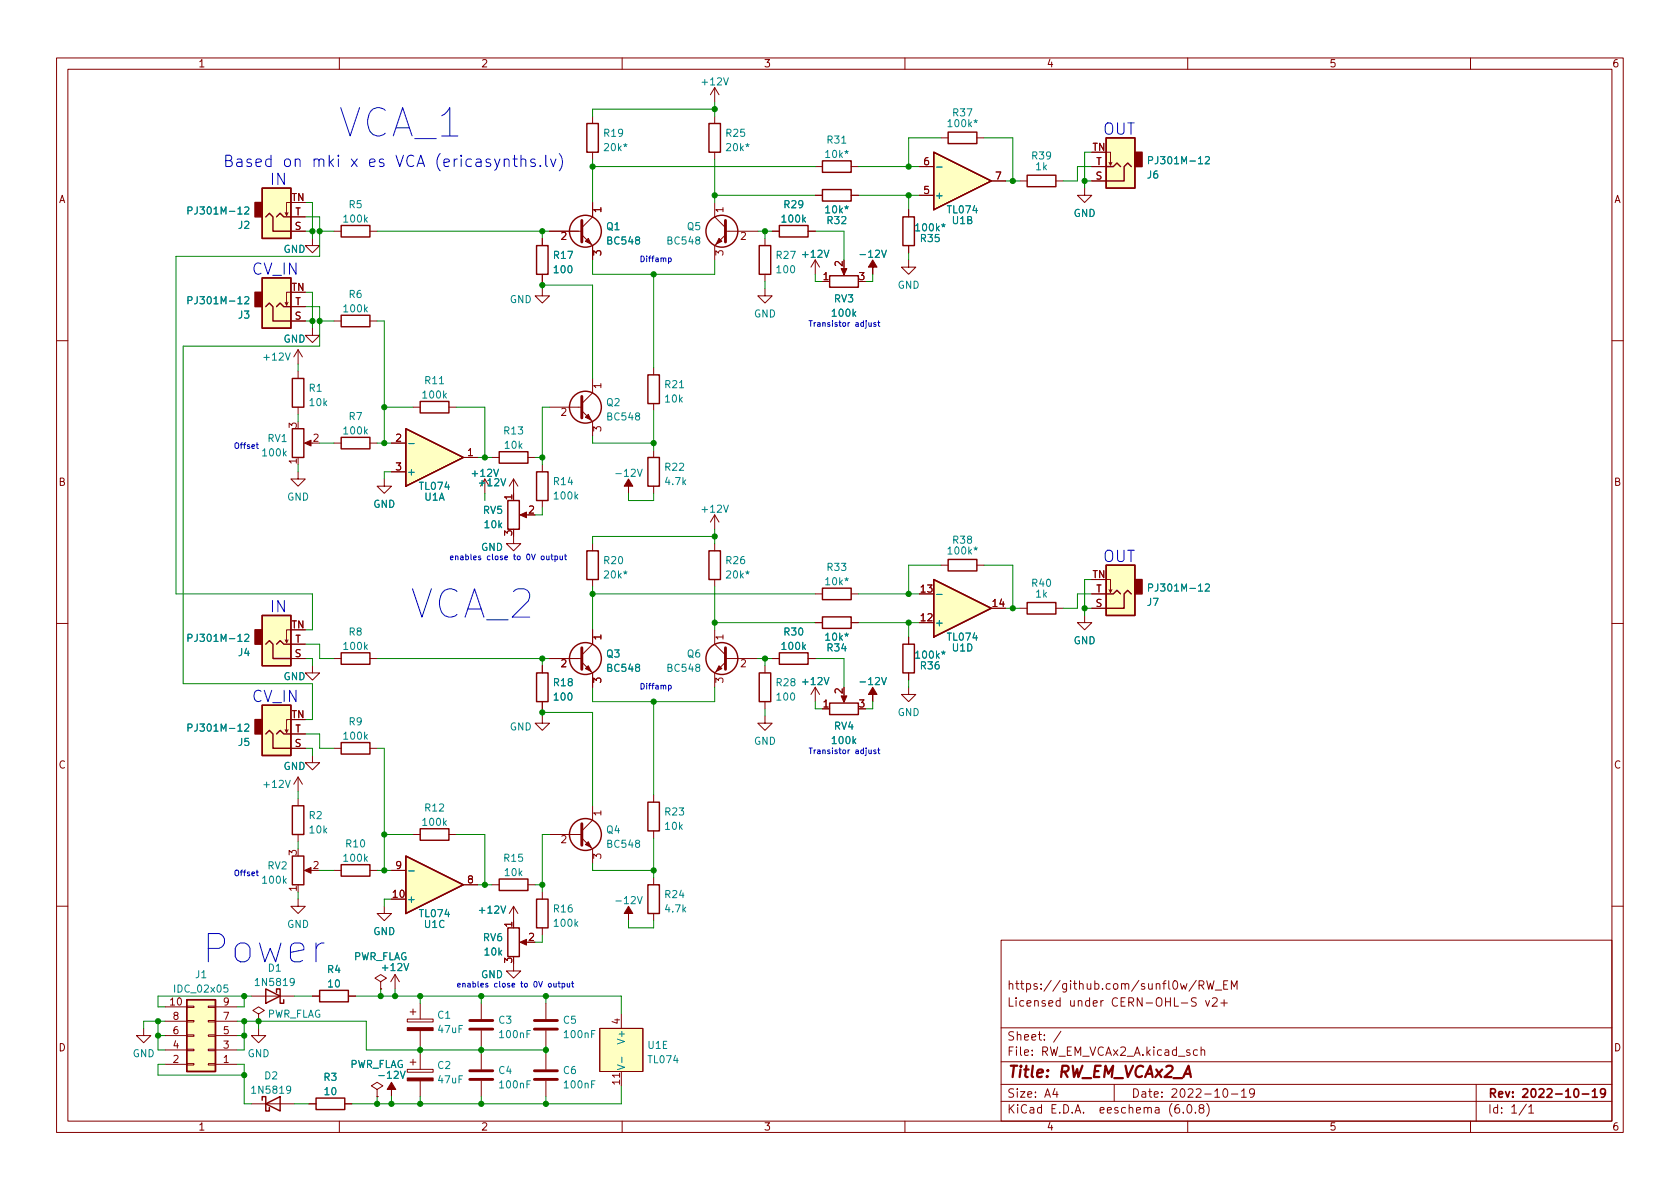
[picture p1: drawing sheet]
<svg xmlns="http://www.w3.org/2000/svg" width="297mm" height="210mm" viewBox="0 0 297 210" stroke-linecap="round" stroke-linejoin="round" font-family="sans-serif">
<g fill="none" stroke="#840000" stroke-width=".18">
<path d="M10 10.2h277v190.1h-277zM12 12.2h273v186.1h-273zM60 10.2v2M110 10.2v2M126.4 15.5v2.5M126.4 15.5l-.8 1.3M126.4 15.5l.7 1.3M160 10.2v2M210 10.2v2M260 10.2v2M50.9 37.6l-.2 .5M51.4 35.8h-.7v2.3l-.3-.5"/>
<path d="M51.4 38.3h2.6M104.8 20.6v1.2M104.8 26.9v1.3M104.8 35.8v2.5l-1.9 2M126.4 35.8v2.5l1.9 2M126.4 20.6v1.2M126.4 26.9v1.3M144.1 29.5h1.3M144.1 34.5h1.3M150.5 29.5h1.3M150.5 34.5h1.3M160.7 37.1v1.2"/>
<path d="M162.6 29.5h2.5M162.6 34.5h2.5M166.4 24.4h1.2M172.7 24.4h1.3M175.3 32h2.5M180.3 32h1.3M186.7 32h1.3M191.8 33.3v1.2h-1.3l1.3 1.3 1.2-1.3h-1.2M193 29.5h2.6M193 32h2.6M195.6 26.9h.7v2.3l.3-.5M196.1 28.7l.2 .5"/>
<path d="M50.9 53.5l-.2 .5M51.4 51.7h-.7v2.3l-.3-.5M51.4 40.9h2.6M51.4 56.8h2.6M51.4 54.2h2.6M55.2 42.2v1.2h1.3l-1.3 1.3-1.2-1.3h1.2M55.2 58v1.3h1.3l-1.3 1.3-1.2-1.3h1.2M59.1 40.9h1.2M59.1 56.8h1.2M65.4 40.9h1.3M65.4 56.8h1.3M95.9 51v1.3h1.3l-1.3 1.3-1.3-1.3h1.3"/>
<path d="M95.9 42.2v1.2M95.9 48.5v1.3M97.2 40.9h5.7M102.9 41.5l1.9 1.9v2.6M128.3 41.5l-1.9 1.9v2.6M128.3 40.9h5.7M135.3 51v1.3h1.2l-1.2 1.3-1.3-1.3h1.3M135.3 42.2v1.2M135.3 48.5v1.3M136.5 40.9h1.3M142.9 40.9h1.2M144.1 46v2.5"/>
<path d="M144.1 46l-.7 1.2M144.1 46l.8 1.2M149.2 47.2v1.1M160.7 46v1.2h1.2l-1.2 1.3-1.3-1.3h1.3M160.7 43.4v1.3M10 60.2h2M52.7 61.8v2.6M52.7 65.7v1.2M52.7 72v1.3M52.7 61.8l-.8 1.3M52.7 61.8l.8 1.3M54.2 78.4h1"/>
<path d="M59.1 78.4h1.2M65.4 78.4h1.3M69.2 78.4h2.6M73 72h1.3M79.4 72h1.2M97.2 72h5.7M102.9 72.6l1.9 1.9v2.6M104.8 66.9v2.6l-1.9 1.9M115.6 65v1.3M115.6 71.4v1.2M115.6 79.6v1.3M285 60.2h2"/>
<path d="M52.7 83.4v1.3h1.3l-1.3 1.3-1.3-1.3h1.3M67.9 84.7v1.3h1.3l-1.3 1.2-1.2-1.2h1.2M69.2 83.4h2.6M81.9 80.9h2.6M85.7 84.7v2.5M87 80.9h1.3M90.8 94.9v1.2h1.3l-1.3 1.3-1.3-1.3h1.3M90.8 84.7l-.8 1.3M90.8 84.7v2.5M90.8 84.7l.8 1.3M92.3 91.1h1M93.3 80.9h1.3"/>
<path d="M95.9 82.2v1.2M95.9 88.5v1.3M104.8 96.1v1.3M115.6 86v1.2M126.4 91.1v2.5M126.4 96.1v1.3M126.4 91.1l-.8 1.2M126.4 91.1l.7 1.2M166.4 99.9h1.2M172.7 99.9h1.3M10 110.2h2M50.9 113.2l-.2 .5"/>
<path d="M51.4 111.4h-.7v2.3l-.3-.5M51.4 116.5h2.6M51.4 113.9h2.6M55.2 117.7v1.3h1.3l-1.3 1.3-1.2-1.3h1.2M59.1 116.5h1.2M65.4 116.5h1.3M95.9 117.7v1.3M97.2 116.5h5.7M102.9 117.1l1.9 1.9v2.5M104.8 111.4v2.5l-1.9 1.9M104.8 102.5v1.3M126.4 102.5v1.3"/>
<path d="M126.4 111.4v2.5l1.9 1.9M128.3 117.1l-1.9 1.9v2.5M128.3 116.5h5.7M135.3 117.7v1.3M136.5 116.5h1.3M142.9 116.5h1.2M144.1 110.1h1.3M144.1 105h1.3M150.5 110.1h1.3M150.5 105h1.3M160.7 112.6v1.3M160.7 119v1.3"/>
<path d="M180.3 107.6h1.3M186.7 107.6h1.3M191.8 108.8v1.3h-1.3l1.3 1.3 1.2-1.3h-1.2M193 107.6h2.6M193 105h2.6M195.6 102.5h.7v2.3l.3-.5M196.1 104.3l.2 .5M285 110.2h2M50.9 129l-.2 .5M51.4 127.2h-.7v2.3l-.3-.5M51.4 132.3h2.6M51.4 129.8h2.6"/>
<path d="M52.7 137.4l-.8 1.3M52.7 137.4v2.5M52.7 137.4l.8 1.3M55.2 133.6v1.3h1.3l-1.3 1.2-1.2-1.2h1.2M59.1 132.3h1.2M65.4 132.3h1.3M95.9 126.6v1.3h1.3l-1.3 1.3-1.3-1.3h1.3M95.9 124.1v1.2M135.3 126.6v1.3h1.2l-1.2 1.3-1.3-1.3h1.3M135.3 124.1v1.2M144.1 121.5l-.7 1.3M144.1 121.5v2.6"/>
<path d="M144.1 121.5l.8 1.3M149.2 122.8v1M160.7 121.5v1.3h1.2l-1.2 1.3-1.3-1.3h1.3M52.7 159v1.3h1.3l-1.3 1.2-1.3-1.2h1.3M52.7 141.2v1.3M52.7 147.6v1.2M54.2 153.9h1M59.1 153.9h1.2M65.4 153.9h1.3M69.2 153.9h2.6M73 147.6h1.3M79.4 147.6h1.2"/>
<path d="M81.9 156.5h2.6M87 156.5h1.3M93.3 156.5h1.3M95.9 157.7v1.3M97.2 147.6h5.7M102.9 148.2l1.9 1.9v2.5M104.8 142.5v2.5l-1.9 1.9M115.6 140.6v1.3M115.6 146.9v1.3M115.6 155.2v1.3M10 160.2h2M29.2 178h3.8"/>
<path d="M33 177.9h1.3v.3h-1.3zM36.8 177.9h1.3v.3h-1.3zM38.1 178h3.8M44.4 176.1h7.7M45.7 179.3l1-.6-1-.7-1 .7 1 .6v1.3M55.2 176.1h1.3M61.6 176.1h1.3M67.3 173.6l1-.6-1-.7-1 .7 1 .6v1.3M67.3 174.9h.1M67.9 160.3v1.2h1.3l-1.3 1.3-1.2-1.3h1.2M69.8 172.3l-.7 1.3M69.8 172.3v2.6"/>
<path d="M69.8 172.3l.8 1.3M72.5 178.9h1M73 178.4v1M74.3 177.4v2.8M85.1 177.4v2.8M90.8 170.4v1.3h1.3l-1.3 1.3-1.3-1.3h1.3M90.8 160.3v2.5M90.8 160.3l-.8 1.2M90.8 160.3l.8 1.2M92.3 166.6h1M95.9 164.1v1.2M96.5 177.4v2.8"/>
<path d="M109.9 179.3v2.6M115.6 161.5v1.3M177 166.3h108v32h-108zM211.5 176.5l-.6-.1-.3 .3 .2 .4 .6 .3v.4l-.2 .1h-.6M211.5 173.4l-1.3 1.9M212 174.2l.7-.1 .2-.2-.1-.3-.2-.2h-.6v1.5M212.4 174.2l.5 .7M213.1 176.9l.4 1 .4-1M213.4 173.4l.3 1.5 .3-1 .3 1 .3-1.5M214.4 176.6l.5-.2 .2 .2 .1 .3-.9 1h.9M214.9 175.1h1.1M215.9 177.4h1.1"/>
<path d="M216.4 174.1h.5M216.4 176.8v1.1M217.1 173.4h-.7v1.5h.7M217.7 174.9v-1.5l.5 1.1 .5-1.1v1.5M285 160.2h2M25.4 181.9v1.2h1.3l-1.3 1.3-1.3-1.3h1.3M29.2 188.2h3.8M29.2 185.7h3.8M29.2 183.1h3.8M29.2 180.6h3.8M33 180.5h1.3v.2h-1.3zM33 183h1.3v.3h-1.3z"/>
<path d="M33 185.5h1.3v.3h-1.3zM33 188.1h1.3v.2h-1.3zM36.8 180.5h1.3v.2h-1.3zM36.8 183h1.3v.3h-1.3zM36.8 185.5h1.3v.3h-1.3zM36.8 188.1h1.3v.2h-1.3zM38.1 188.2h3.8M38.1 185.7h3.8M38.1 183.1h3.8M38.1 180.6h3.8M44.4 195.2h7.7M45.7 180.6h.1"/>
<path d="M45.7 181.9v1.2h1.3l-1.3 1.3-1.3-1.3h1.3M54.6 195.2h1.3M60 198.3v2M61 195.2h1.2M66.7 192.7l1-.7-1-.6-1 .6 1 .7v1.2M66.7 193.9h.1M72 180.2h4.6v.5h-4.6zM72 189.1h4.6v.5h-4.6zM72.5 187.8h1M73 187.3v1M74.3 182.2v2.8M74.3 186.3v2.8"/>
<path d="M74.3 191.1v2.8M85.1 182.2v2.8M85.1 186.3v2.8M85.1 191.1v2.8M96.5 182.2v2.8M96.5 186.3v2.8M96.5 191.1v2.8M106 181.9h7.7v7.6h-7.7zM109.9 189.5v2.5M110 198.3v2M160 198.3v2M177 194.8h108"/>
<path d="M177 191.8h108M177 187.8h108M177 181.8h108M186.5 192.5l-.4 1h1M186.9 193v1M187.6 182.4l-1.3 1.9M197 191.8v3M208.4 195.3a.59 .59 0 0 0-.7 .7v.5l.2 .3h.4l.2-.1 .1-.5-.2-.2-.4-.1-.3 .3M209.2 196.7v.1M210 198.3v2M210.1 195.4l.1-.1a.81 .81 0 0 1 .6 .7 .81 .81 0 0 1-.3 .8h-.1a.81 .81 0 0 1-.6-.6 .81 .81 0 0 1 .3-.8zM211.4 196.7v.1"/>
<path d="M211.7 185.7l-.4-.1-.3 .3v.4l.1 .3h.6M212.3 196l-.3-.3 .1-.2 .2-.2 .4 .1 .2 .2-.1 .2-.7 .2-.1 .3 .1 .4 .2 .1h.3l.3-.3v-.2l-.3-.3M212.4 185.8l.2-.2 .3 .1 .1 .9M212.4 185.1v1.5M213.4 195.1a1.72 1.72 0 0 1 0 2.3M216.4 192.6l.2-.1a.81 .81 0 0 1 .6 .7 .81 .81 0 0 1-.3 .8h-.2a.81 .81 0 0 1-.6-.6 .81 .81 0 0 1 .3-.8zM217.7 193.5h1.2M219.5 193l.4-.5v1.5M219.5 194h.9M221.8 193.2l-.3 .3-.4-.1-.2-.2 .2-.6 .4-.1 .2 .2a.99 .99 0 0 1-.3 1.3h-.3M260 198.3v2M261 191.8v6.5"/>
<path d="M269.9 195.3l-1.3 1.9M270.3 195.8l.4-.5v1.5M270.3 196.8h.9"/>
</g>
<path d="M279.8 193.5h1.1M281.6 193l.4-.5v1.5M281.6 194h.8M283.8 193.2l-.2 .3h-.3l-.3-.3 .1-.6 .5-.1 .2 .2a.99 .99 0 0 1-.4 1.3h-.3" fill="none" stroke="#840000" stroke-width=".3"/>
<g fill="none" stroke="#840000" stroke-width=".25">
<path d="M46.4 33.3h5v8.9h-5zM47 38.3l.6-.6 .7 .6v2.6h3.1M48.9 38.3l.6-.6 .7 .6h1.2M60.3 39.9h5.1v2h-5.1zM103.8 21.8h2v5.1h-2zM125.3 21.8h2.1v5.1h-2.1zM137.8 39.9h5.1v2h-5.1zM145.4 28.4h5.1v2.1h-5.1zM145.4 33.5h5.1v2.1h-5.1zM159.6 38.3h2.1v5.1h-2.1zM165.1 26.9l10.2 5.1-10.2 5.1zM167.6 23.4h5.1v2h-5.1z"/>
<path d="M181.6 31h5.1v2h-5.1zM195.6 24.4h5.1v8.9h-5.1zM195.6 29.5h1.2l.7-.7 .6 .7M200 29.5l-.6-.7-.6 .7v2.5h-3.2M46.4 49.1h5v8.9h-5zM47 54.2l.6-.6 .7 .6v2.6h3.1M48.9 54.2l.6-.6 .7 .6h1.2M60.3 55.7h5.1v2.1h-5.1zM94.9 43.4h2v5.1h-2zM134.2 43.4h2.1v5.1h-2.1zM146.7 48.8h5.1v2h-5.1zM51.7 75.8h2v5.1h-2z"/>
<path d="M51.7 66.9h2v5.1h-2zM60.3 77.3h5.1v2.1h-5.1zM71.8 75.8l10.1 5.1-10.1 5.1zM74.3 71h5.1v2h-5.1zM88.3 79.9h5v2h-5zM114.6 66.3h2v5.1h-2zM89.8 88.5h2v5.1h-2zM94.9 83.4h2v5.1h-2zM103.8 97.4h2v5.1h-2zM114.6 80.9h2v5.1h-2zM125.3 97.4h2.1v5.1h-2.1zM167.6 98.9h5.1v2.1h-5.1z"/>
<path d="M195.6 99.9h5.1v8.9h-5.1zM46.4 108.8h5v8.9h-5zM47 113.9l.6-.6 .7 .6v2.6h3.1M48.9 113.9l.6-.6 .7 .6h1.2M60.3 115.4h5.1v2.1h-5.1zM94.9 119h2v5.1h-2zM134.2 119h2.1v5.1h-2.1zM137.8 115.4h5.1v2.1h-5.1zM145.4 109.1h5.1v2h-5.1zM145.4 104h5.1v2h-5.1zM159.6 113.9h2.1v5.1h-2.1zM165.1 102.5l10.2 5.1-10.2 5z"/>
<path d="M181.6 106.5h5.1v2.1h-5.1zM195.6 105h1.2l.7-.6 .6 .6M200 105l-.6-.6-.6 .6v2.6h-3.2M46.4 124.7h5v8.9h-5zM47 129.8l.6-.6 .7 .6v2.5h3.1M48.9 129.8l.6-.6 .7 .6h1.2M60.3 131.3h5.1v2h-5.1zM146.7 124.3h5.1v2.1h-5.1zM51.7 151.4h2v5.1h-2zM51.7 142.5h2v5.1h-2zM60.3 152.9h5.1v2h-5.1zM71.8 151.4l10.1 5.1-10.1 5z"/>
<path d="M74.3 146.6h5.1v2h-5.1zM88.3 155.4h5v2.1h-5zM94.9 159h2v5.1h-2zM114.6 156.5h2v5h-2zM114.6 141.9h2v5h-2zM33 176.8h5.1v12.7h-5.1zM47 174.9l2.5 1.2-2.5 1.3zM48.9 175.5v-.6h.6v2.5h.7v-.6M56.5 175.1h5.1v2.1h-5.1zM89.8 164.1h2v5.1h-2zM46.4 194.6v-.7h.6v2.6h.6v-.7M47 195.2l2.5-1.3v2.6z"/>
<path d="M55.9 194.2h5.1v2h-5.1z"/>
<circle cx="103.5" cy="40.9" r="2.82"/>
<circle cx="127.6" cy="40.9" r="2.82"/>
<circle cx="103.5" cy="72" r="2.82"/>
<circle cx="103.5" cy="116.5" r="2.82"/>
<circle cx="127.6" cy="116.5" r="2.82"/>
<circle cx="103.5" cy="147.6" r="2.82"/>
</g>
<g fill="none" stroke="#840000" stroke-width=".51">
<path d="M102.9 39v3.8M128.3 39v3.8M102.9 70.1v3.8M102.9 114.5v3.9M128.3 114.5v3.9M102.9 145.7v3.8M83.1 182h4M83.1 180.5h4M83.1 190.9h4M83.1 189.4h4M94.5 182h4.1M94.5 180.5h4.1"/>
<path d="M94.5 190.9h4.1M94.5 189.4h4.1"/>
</g>
<g fill="#840000" stroke="#840000" stroke-width=".18">
<path d="M103.5 118.2l.5-.5 .5 1z"/>
<path d="M91.9 91.1l1.2-.6v1.1z"/>
<path d="M127.1 42.2l.5 .5-1 .5z"/>
<path d="M111.1 84.7l.8 1.3h-.8v1.2v-1.2h-.7z"/>
<path d="M53.8 78.4l1.2-.6v1.1z"/>
<path d="M72 181.7h4.6v.5h-4.6z"/>
<path d="M103.5 42.7l.5-.5 .5 1z"/>
<path d="M53.8 153.9l1.2-.5v1z"/>
<path d="M148.7 123.1h1l-.5 1.1z"/>
<path d="M154.3 121.5l.8 1.3h-.8v1.3v-1.3h-.8z"/>
<path d="M127.1 117.7l.5 .5-1 .5z"/>
<path d="M148.7 47.5h1l-.5 1.1z"/>
<path d="M154.3 46l.8 1.2h-.8v1.3v-1.3h-.8z"/>
<path d="M103.5 73.8l.5-.5 .5 1z"/>
<path d="M103.5 149.3l.5-.5 .5 1.1z"/>
<path d="M111.1 160.3l.8 1.2h-.8v1.3v-1.3h-.7z"/>
<path d="M91.9 166.6l1.2-.5v1z"/>
<path d="M72 190.6h4.6v.5h-4.6z"/>
<path d="M69.2 191.4l.8 1.3h-.8v1.2v-1.2h-.7z"/>
</g>
<g fill="#ffffc2" stroke="#ffffc2" stroke-width=".18">
<path d="M106 181.9h7.7v7.6h-7.7z"/>
<path d="M165.1 102.5l10.2 5.1-10.2 5z"/>
<path d="M71.8 75.8l10.1 5.1-10.1 5.1z"/>
<path d="M46.4 33.3h5v8.9h-5z"/>
<path d="M33 176.8h5.1v12.7h-5.1z"/>
<path d="M46.4 124.7h5v8.9h-5z"/>
<path d="M46.4 108.8h5v8.9h-5z"/>
<path d="M165.1 26.9l10.2 5.1-10.2 5.1z"/>
<path d="M46.4 49.1h5v8.9h-5z"/>
<path d="M195.6 24.4h5.1v8.9h-5.1z"/>
<path d="M195.6 99.9h5.1v8.9h-5.1z"/>
<path d="M71.8 151.4l10.1 5.1-10.1 5z"/>
</g>
<g fill="none" stroke="#008484" stroke-width=".18">
<path d="M33.2 37.3l.6-.1 .2-.2-.1-.3-.7-.1v1.3M43.3 36.7l.5-.1 .2 .3-.8 1h.8M165.6 29.5h1M203.1 28.4l.6-.1 .1-.2-.1-.3-.6-.1v1.3M213.1 27.8l.5-.1 .2 .4-.7 .9h.7M33.2 53.1h.6l.2-.2-.1-.3-.7-.1v1.2M43.3 52.6l.5-.1 .2 .3-.8 .9h.8M72.3 78.4h.9M33.2 112.8h.6l.2-.2-.1-.3-.7-.1v1.2M43.3 112.3l.5-.1 .2 .3-.8 .9h.8M165.6 105.1h1M203.1 103.9h.6l.1-.2-.1-.3-.6-.1v1.2"/>
<path d="M213.1 103.4l.5-.1 .2 .3-.7 .9h.7M33.2 128.7l.6-.1 .2-.2-.1-.3-.7-.1v1.3M43.3 128.1l.5-.1 .2 .4-.8 .9h.8M72.3 154h.9M109.2 188.3l1.2 .4-1.2 .5M109.9 186.9v1"/>
</g>
<g fill="#840000" stroke="#840000" stroke-width=".25">
<path d="M45.1 35.8h1.3v2.5h-1.3z"/>
<path d="M45.1 127.2h1.3v2.6h-1.3z"/>
<path d="M45.1 111.4h1.3v2.5h-1.3z"/>
<path d="M45.1 51.7h1.3v2.5h-1.3z"/>
<path d="M200.7 26.9h1.2v2.6h-1.2z"/>
<path d="M200.7 102.5h1.2v2.5h-1.2z"/>
</g>
<g fill="none" stroke="#0000c2" stroke-width=".18">
<path d="M89.2 28.3a.5 .5 0 0 1 .8 .1v1M89.2 28.1v1.3M90.7 28.1h.7M91 27.4v1.8l.1 .2h.3M92.1 28.3a.5 .5 0 0 1 .9 .1v1M92.1 27.4v2M94.6 28.2l-.5-.1-.3 .3 .1 .3 .7 .2 .1 .2-.1 .3h-.2h-.6M95.5 29.3l.1 .1h-.1h-.1l.1-.1v.1M96.5 27.4v1.8l.3 .2M97.4 28.1l.4 1.3 .5-1.3M98.9 27.2a2.29 2.29 0 0 1 0 3M118.2 45.7l.3-.1 .2 .2-.1 .4h-.4"/>
<path d="M153.6 57l.1 .7 .3-.1M154 57v.7M154.9 57.1l-.3-.1-.1 .2v.1l.4 .1v.3h-.4M155.2 57h.4M155.3 56.7v.9l.3 .1M45.3 78.6h.4M45.4 78.3v.9l.3 .1M96.6 98.3l.1 .6h.4M97.1 98.3v.7M97.4 98.3h.4M97.5 98v.8l.3 .2M98.1 98.4l.3-.1 .2 .2-.1 .4h-.4"/>
<path d="M98.1 98.3v1M99 98.3l.1 .6h.4M99.5 98.3v.7M99.8 98.3h.4M99.9 98v.8l.3 .2M118.2 121.2h.3l.2 .2-.1 .4h-.4M153.6 132.6l.1 .6h.3M154 132.6v.7M154.9 132.7l-.3-.1-.1 .2v.1l.4 .1v.2h-.4M155.2 132.6h.4M155.3 132.3v.8l.3 .2M45.3 154.2h.4"/>
<path d="M45.4 153.9v.8l.3 .2M97.9 173.9l.1 .6h.3M98.3 173.9v.7M98.7 173.9h.4M98.8 173.6v.8l.3 .2M99.4 173.9h.3l.2 .2-.1 .4h-.4M99.4 173.9v1M100.3 173.9v.6h.4M100.7 173.9v.7M101.1 173.9h.3M101.2 173.6v.8l.2 .2"/>
</g>
<g fill="none" stroke="#008400" stroke-width=".18">
<path d="M126.4 19.3h-21.6v1.3M126.4 18v2.6M54 38.3h2.5v7h-25.4v59.7h24.1v6.4h-1.2M54 35.8h1.2v6.4M104.8 28.2v7.6M104.8 29.5h39.3M126.4 28.2v7.6M126.4 34.5h17.7M151.8 29.5h10.8M151.8 34.5h10.8M160.7 34.5v2.6M166.4 24.4h-5.7v5.1"/>
<path d="M174 24.4h5.1v7.6M177.8 32h2.5M191.8 32h1.2M193 26.9h-1.2v6.4M193 29.5h-2.5v2.5h-2.5M54 56.8h1.2M54 54.2h2.5v7h-24.1v59.7h22.8v6.3h-1.2M54 40.9h1.2M54 51.7h1.2v6.3M56.5 56.8h2.6M56.5 40.9h2.6M66.7 56.8h1.2v21.6"/>
<path d="M66.7 40.9h30.5M95.9 50.4h8.9v16.5M95.9 40.9v1.3M95.9 49.8v1.2M104.8 46v2.5h21.6v-2.5M115.6 48.5v16.5M134 40.9h2.5M135.3 40.9v1.3M135.3 49.8v1.2M144.1 40.9h5.1v5.1M144.1 48.5v1.3h1.3M154.3 48.5v1.3h-1.3"/>
<path d="M160.7 44.7v1.3M52.7 64.4v1.3M52.7 73.3v1.2M56.5 78.4h2.6M66.7 78.4h2.5M67.9 72h5.1M80.6 72h5.1v8.9M97.2 72h-1.3v10.2M104.8 77.1v1.3h10.8M115.6 72.6v7M52.7 82.2v1.2M69.2 83.4h-1.3v1.3"/>
<path d="M84.5 80.9h2.5M85.7 87.2v1.3M94.6 80.9h1.3M95.9 89.8v1.3h-1.3M111.1 87.2v1.3h4.5v-1.3M126.4 94.9h-21.6v1.2M126.4 93.6v2.5M166.4 99.9h-5.7v5.1M174 99.9h5.1v7.7M54 113.9h2.5v2.6h2.6M54 116.5h1.2v1.2M66.7 116.5h30.5"/>
<path d="M95.9 116.5v1.2M104.8 103.8v7.6M104.8 105h39.3M126.4 103.8v7.6M126.4 110.1h17.7M134 116.5h2.5M135.3 116.5v1.2M144.1 116.5h5.1v5M151.8 105h10.8M151.8 110.1h10.8M160.7 110.1v2.5M177.8 107.6h2.5"/>
<path d="M191.8 107.6h1.2M193 102.5h-1.2v6.3M193 105h-2.5v2.6h-2.5M52.7 139.9v1.3M54 129.8h2.5v2.5h2.6M54 132.3h1.2v1.3M66.7 132.3h1.2v21.6M95.9 126h8.9v16.5M95.9 125.3v1.3M104.8 121.5v2.6h21.6v-2.6M115.6 124.1v16.5M135.3 125.3v1.3"/>
<path d="M144.1 124.1v1.2h1.3M154.3 124.1v1.2h-1.3M160.7 120.3v1.2M52.7 148.8v1.3M52.7 157.7v1.3M56.5 153.9h2.6M66.7 153.9h2.5M67.9 147.6h5.1M69.2 159h-1.3v1.3M80.6 147.6h5.1v8.9M84.5 156.5h2.5M94.6 156.5h1.3"/>
<path d="M97.2 147.6h-1.3v10.1M104.8 152.6v1.3h10.8M115.6 148.2v7M43.2 176.1v1.9h-1.3M44.4 176.1h-16.5v1.9h1.3M52.1 176.1h3.1M62.9 176.1h47v3.2M67.3 174.9v1.2M69.8 174.9v1.2M74.3 176.1v1.3M85.1 176.1v1.3M95.9 165.3v1.3h-1.3"/>
<path d="M96.5 176.1v1.3M111.1 162.8v1.3h4.5v-1.3M27.9 180.6v5.1h1.3M27.9 183.1h1.3M29.2 180.6h-3.8v1.3M29.2 188.2h-1.3v1.9h15.3M41.9 188.2h1.3v7h1.2M41.9 180.6h22.9v5.1h31.7M41.9 183.1h1.3M43.2 180.6v5.1h-1.3M45.7 180.6v1.3M52.1 195.2h2.5"/>
<path d="M66.7 193.9v1.3M69.2 193.9v1.3M74.3 185v1.3M74.3 193.9v1.3M85.1 185v1.3M85.1 193.9v1.3M96.5 185v1.3M96.5 193.9v1.3M109.9 192v3.2h-47.7"/>
</g>
<g fill="#008400" stroke="#008400" stroke-width=".18">
<circle cx="85.7" cy="156.5" r=".46"/>
<circle cx="96.5" cy="185.7" r=".46"/>
<circle cx="96.5" cy="176.1" r=".46"/>
<circle cx="115.6" cy="124.1" r=".46"/>
<circle cx="95.9" cy="156.5" r=".46"/>
<circle cx="115.6" cy="153.9" r=".46"/>
<circle cx="69.8" cy="176.1" r=".46"/>
<circle cx="67.3" cy="176.1" r=".46"/>
<circle cx="66.7" cy="195.2" r=".46"/>
<circle cx="45.7" cy="180.6" r=".46"/>
<circle cx="74.3" cy="195.2" r=".46"/>
<circle cx="69.2" cy="195.2" r=".46"/>
<circle cx="85.1" cy="195.2" r=".46"/>
<circle cx="85.1" cy="185.7" r=".46"/>
<circle cx="96.5" cy="195.2" r=".46"/>
<circle cx="74.3" cy="185.7" r=".46"/>
<circle cx="74.3" cy="176.1" r=".46"/>
<circle cx="85.1" cy="176.1" r=".46"/>
<circle cx="95.9" cy="116.5" r=".46"/>
<circle cx="104.8" cy="105" r=".46"/>
<circle cx="67.9" cy="147.6" r=".46"/>
<circle cx="95.9" cy="126" r=".46"/>
<circle cx="95.9" cy="80.9" r=".46"/>
<circle cx="85.7" cy="80.9" r=".46"/>
<circle cx="67.9" cy="78.4" r=".46"/>
<circle cx="43.2" cy="190.1" r=".46"/>
<circle cx="27.9" cy="180.6" r=".46"/>
<circle cx="43.2" cy="180.6" r=".46"/>
<circle cx="43.2" cy="183.1" r=".46"/>
<circle cx="27.9" cy="183.1" r=".46"/>
<circle cx="43.2" cy="176.1" r=".46"/>
<circle cx="67.9" cy="153.9" r=".46"/>
<circle cx="126.4" cy="94.9" r=".46"/>
<circle cx="126.4" cy="110.1" r=".46"/>
<circle cx="160.7" cy="110.1" r=".46"/>
<circle cx="135.3" cy="116.5" r=".46"/>
<circle cx="56.5" cy="40.9" r=".46"/>
<circle cx="55.2" cy="40.9" r=".46"/>
<circle cx="115.6" cy="78.4" r=".46"/>
<circle cx="115.6" cy="48.5" r=".46"/>
<circle cx="160.7" cy="34.5" r=".46"/>
<circle cx="135.3" cy="40.9" r=".46"/>
<circle cx="126.4" cy="34.5" r=".46"/>
<circle cx="95.9" cy="50.4" r=".46"/>
<circle cx="104.8" cy="29.5" r=".46"/>
<circle cx="95.9" cy="40.9" r=".46"/>
<circle cx="126.4" cy="19.3" r=".46"/>
<circle cx="191.8" cy="107.6" r=".46"/>
<circle cx="160.7" cy="105" r=".46"/>
<circle cx="179.1" cy="107.6" r=".46"/>
<circle cx="179.1" cy="32" r=".46"/>
<circle cx="160.7" cy="29.5" r=".46"/>
<circle cx="191.8" cy="32" r=".46"/>
<circle cx="55.2" cy="56.8" r=".46"/>
<circle cx="56.5" cy="56.8" r=".46"/>
<circle cx="67.9" cy="72" r=".46"/>
</g>
<g font-size="7" fill="#0000c2">
<text x="59.7" y="24.3">VCA_1</text>
<text x="72.4" y="109.4">VCA_2</text>
<text x="35.6" y="170.3">Power</text>
</g>
<g font-size="2.8" fill="#0000c2">
<text x="194.9" y="23.8">OUT</text>
<text x="39.4" y="29.5">Based on mki x es VCA (ericasynths.lv)</text>
<text x="47.6" y="32.7">IN</text>
<text x="44.4" y="48.6">CV_IN</text>
<text x="194.9" y="99.4">OUT</text>
<text x="47.6" y="108.3">IN</text>
<text x="44.4" y="124.2">CV_IN</text>
</g>
<text font-size="2.8" fill="#840000" x="178" y="190.6">Title: RW_EM_VCAx2_A</text>
<g font-size="2.1" fill="#840000">
<text x="178" y="178">Licensed under CERN-OHL-S v2+</text>
<text x="178" y="175">https://github.com/sunfl0w/RW_EM</text>
<text x="178" y="184">Sheet: /</text>
<text x="178" y="186.7">File: RW_EM_VCAx2_A.kicad_sch</text>
<text x="178" y="196.9">KiCad E.D.A. eeschema (6.0.8)</text>
<text x="178" y="194.1">Size: A4</text>
<text x="200" y="194.1">Date: 2022-10-19</text>
<text x="263" y="194.1">Rev: 2022-10-19</text>
<text x="263" y="196.9">Id: 1/1</text>
</g>
<g font-size="1.8" fill="#840000">
<text x="35" y="11.9">1</text>
<text x="85" y="11.9">2</text>
<text x="135" y="11.9">3</text>
<text x="185" y="11.9">4</text>
<text x="235" y="11.9">5</text>
<text x="285" y="11.9">6</text>
<text x="163.3" y="29.2">6</text>
<text x="193.1" y="26.7">TN</text>
<text x="193.8" y="29.2">T</text>
<text x="10.3" y="35.9">A</text>
<text x="51.5" y="35.6">TN</text>
<text x="163.3" y="34.3">5</text>
<text x="176" y="31.7">7</text>
<text x="193.7" y="31.7">S</text>
<text x="285.3" y="35.9">A</text>
<text x="52.1" y="40.6">S</text>
<text x="52.2" y="38.1">T</text>
<text x="106.3" y="37.6" transform="rotate(-90 106.3 37.6)">1</text>
<text x="127.9" y="37.6" transform="rotate(-90 127.9 37.6)">1</text>
<text x="99.2" y="42.4">2</text>
<text x="106.3" y="45.2" transform="rotate(-90 106.3 45.2)">3</text>
<text x="127.9" y="45.2" transform="rotate(-90 127.9 45.2)">3</text>
<text x="131" y="42.4">2</text>
<text x="149" y="47.1" transform="rotate(-90 149 47.1)">2</text>
<text x="51.5" y="51.4">TN</text>
<text x="52.2" y="54">T</text>
<text x="145.6" y="49.5">1</text>
<text x="151.9" y="49.5">3</text>
<text x="52.1" y="56.5">S</text>
<text x="106.3" y="68.7" transform="rotate(-90 106.3 68.7)">1</text>
<text x="52.5" y="75.7" transform="rotate(-90 52.5 75.7)">3</text>
<text x="99.2" y="73.5">2</text>
<text x="106.3" y="76.3" transform="rotate(-90 106.3 76.3)">3</text>
<text x="52.5" y="82" transform="rotate(-90 52.5 82)">1</text>
<text x="55.4" y="78.1">2</text>
<text x="70" y="78.1">2</text>
<text x="70" y="83.2">3</text>
<text x="82.7" y="80.6">1</text>
<text x="10.3" y="85.9">B</text>
<text x="90.6" y="88.4" transform="rotate(-90 90.6 88.4)">1</text>
<text x="285.3" y="85.9">B</text>
<text x="90.6" y="94.7" transform="rotate(-90 90.6 94.7)">3</text>
<text x="93.5" y="90.8">2</text>
<text x="162.8" y="104.8">13</text>
<text x="175.5" y="107.3">14</text>
<text x="193.1" y="102.2">TN</text>
<text x="193.7" y="107.3">S</text>
<text x="193.8" y="104.8">T</text>
<text x="51.5" y="111.1">TN</text>
<text x="52.2" y="113.7">T</text>
<text x="106.3" y="113.1" transform="rotate(-90 106.3 113.1)">1</text>
<text x="127.9" y="113.1" transform="rotate(-90 127.9 113.1)">1</text>
<text x="162.8" y="109.8">12</text>
<text x="52.1" y="116.2">S</text>
<text x="99.2" y="118">2</text>
<text x="131" y="118">2</text>
<text x="106.3" y="120.8" transform="rotate(-90 106.3 120.8)">3</text>
<text x="127.9" y="120.8" transform="rotate(-90 127.9 120.8)">3</text>
<text x="145.6" y="125.1">1</text>
<text x="149" y="122.7" transform="rotate(-90 149 122.7)">2</text>
<text x="151.9" y="125.1">3</text>
<text x="51.5" y="127">TN</text>
<text x="52.2" y="129.5">T</text>
<text x="10.3" y="135.9">C</text>
<text x="52.1" y="132.1">S</text>
<text x="285.3" y="135.9">C</text>
<text x="99.2" y="149.1">2</text>
<text x="106.3" y="144.3" transform="rotate(-90 106.3 144.3)">1</text>
<text x="52.5" y="151.2" transform="rotate(-90 52.5 151.2)">3</text>
<text x="55.4" y="153.7">2</text>
<text x="70" y="153.7">9</text>
<text x="106.3" y="151.9" transform="rotate(-90 106.3 151.9)">3</text>
<text x="52.5" y="157.6" transform="rotate(-90 52.5 157.6)">1</text>
<text x="69.5" y="158.7">10</text>
<text x="82.7" y="156.2">8</text>
<text x="90.6" y="163.9" transform="rotate(-90 90.6 163.9)">1</text>
<text x="93.5" y="166.4">2</text>
<text x="90.6" y="170.3" transform="rotate(-90 90.6 170.3)">3</text>
<text x="30.1" y="177.8">10</text>
<text x="39.5" y="177.8">9</text>
<text x="10.3" y="185.9">D</text>
<text x="30.6" y="185.4">4</text>
<text x="30.6" y="182.9">6</text>
<text x="30.6" y="180.3">8</text>
<text x="39.5" y="185.4">3</text>
<text x="39.5" y="182.9">5</text>
<text x="39.5" y="180.3">7</text>
<text x="109.6" y="181.1" transform="rotate(-90 109.6 181.1)">4</text>
<text x="285.3" y="185.9">D</text>
<text x="30.6" y="188">2</text>
<text x="39.5" y="188">1</text>
<text x="109.6" y="191.7" transform="rotate(-90 109.6 191.7)">11</text>
<text x="35" y="199.9">1</text>
<text x="85" y="199.9">2</text>
<text x="135" y="199.9">3</text>
<text x="185" y="199.9">4</text>
<text x="235" y="199.9">5</text>
<text x="285" y="199.9">6</text>
</g>
<g font-size="1.8" fill="#008484">
<text x="124.3" y="15.1">+12V</text>
<text x="167.9" y="22.5">100k*</text>
<text x="168.6" y="20.6">R37</text>
<text x="106.9" y="24.2">R19</text>
<text x="107" y="26.7">20k*</text>
<text x="128.4" y="24.2">R25</text>
<text x="128.6" y="26.7">20k*</text>
<text x="146.1" y="27.9">10k*</text>
<text x="146.3" y="25.4">R31</text>
<text x="182.5" y="28.2">R39</text>
<text x="203.9" y="29">PJ301M-12</text>
<text x="165.2" y="35.2">+</text>
<text x="183.2" y="30.1">1k</text>
<text x="202.9" y="31.6">J6</text>
<text x="34" y="37.9">PJ301M-12</text>
<text x="42.2" y="40.5">J2</text>
<text x="60.9" y="39.3">100k</text>
<text x="61.7" y="36.8">R5</text>
<text x="107.3" y="40.7">Q1</text>
<text x="121.5" y="40.7">Q5</text>
<text x="138.4" y="39.3">100k</text>
<text x="138.7" y="36.8">R29</text>
<text x="146.1" y="37.7">10k*</text>
<text x="146.3" y="39.6">R32</text>
<text x="162.2" y="40.9">100k*</text>
<text x="167.6" y="37.7">TL074</text>
<text x="168.4" y="39.6">U1B</text>
<text x="189.8" y="38.3">GND</text>
<text x="50.1" y="44.7">GND</text>
<text x="98" y="45.8">R17</text>
<text x="107.5" y="43.2">BC548</text>
<text x="118.1" y="43.2">BC548</text>
<text x="137.3" y="45.8">R27</text>
<text x="142.1" y="45.6">+12V</text>
<text x="152.4" y="45.6">-12V</text>
<text x="162.8" y="42.8">R35</text>
<text x="34" y="53.8">PJ301M-12</text>
<text x="61.7" y="52.7">R6</text>
<text x="90.1" y="53.6">GND</text>
<text x="98.1" y="48.3">100</text>
<text x="137.5" y="48.3">100</text>
<text x="147.5" y="53.5">RV3</text>
<text x="158.7" y="51">GND</text>
<text x="42.2" y="56.3">J3</text>
<text x="60.9" y="55.2">100k</text>
<text x="133.3" y="56.1">GND</text>
<text x="147.3" y="56">100k</text>
<text x="46.8" y="63.7">+12V</text>
<text x="50.1" y="60.6">GND</text>
<text x="54.7" y="69.3">R1</text>
<text x="54.8" y="71.8">10k</text>
<text x="74.9" y="70.5">100k</text>
<text x="75.2" y="67.9">R11</text>
<text x="107.3" y="71.8">Q2</text>
<text x="117.7" y="68.6">R21</text>
<text x="117.7" y="71.2">10k</text>
<text x="60.9" y="76.8">100k</text>
<text x="61.7" y="74.3">R7</text>
<text x="89.2" y="76.8">R13</text>
<text x="107.5" y="74.3">BC548</text>
<text x="46.6" y="80.7">100k</text>
<text x="47.3" y="78.2">RV1</text>
<text x="89.3" y="79.3">10k</text>
<text x="117.7" y="83.2">R22</text>
<text x="50.7" y="88.5">GND</text>
<text x="66" y="89.8">GND</text>
<text x="71.9" y="84.1">+</text>
<text x="74.3" y="86.6">TL074</text>
<text x="75.1" y="88.5">U1A</text>
<text x="83.6" y="84.3">+12V</text>
<text x="84.9" y="86">+12V</text>
<text x="98" y="85.8">R14</text>
<text x="98.1" y="88.3">100k</text>
<text x="109.3" y="84.3">-12V</text>
<text x="117.7" y="85.8">4.7k</text>
<text x="85.4" y="90.9">RV5</text>
<text x="85.7" y="93.4">10k</text>
<text x="124.3" y="90.7">+12V</text>
<text x="85" y="97.4">GND</text>
<text x="106.9" y="99.7">R20</text>
<text x="128.4" y="99.7">R26</text>
<text x="146.3" y="100.9">R33</text>
<text x="167.9" y="98">100k*</text>
<text x="168.6" y="96.1">R38</text>
<text x="107" y="102.3">20k*</text>
<text x="128.6" y="102.3">20k*</text>
<text x="146.1" y="103.5">10k*</text>
<text x="182.5" y="103.8">R40</text>
<text x="183.2" y="105.7">1k</text>
<text x="202.9" y="107.1">J7</text>
<text x="203.9" y="104.6">PJ301M-12</text>
<text x="34" y="113.5">PJ301M-12</text>
<text x="61.7" y="112.4">R8</text>
<text x="138.7" y="112.4">R30</text>
<text x="146.1" y="113.3">10k*</text>
<text x="165.2" y="110.7">+</text>
<text x="167.6" y="113.3">TL074</text>
<text x="189.8" y="113.9">GND</text>
<text x="42.2" y="116">J4</text>
<text x="60.9" y="114.9">100k</text>
<text x="107.3" y="116.3">Q3</text>
<text x="107.5" y="118.8">BC548</text>
<text x="118.1" y="118.8">BC548</text>
<text x="121.5" y="116.3">Q6</text>
<text x="138.4" y="114.9">100k</text>
<text x="146.3" y="115.2">R34</text>
<text x="162.2" y="116.5">100k*</text>
<text x="162.8" y="118.4">R36</text>
<text x="168.4" y="115.2">U1D</text>
<text x="50.1" y="120.3">GND</text>
<text x="98" y="121.3">R18</text>
<text x="98.1" y="123.9">100</text>
<text x="137.3" y="121.3">R28</text>
<text x="137.5" y="123.9">100</text>
<text x="142.1" y="121.1">+12V</text>
<text x="152.4" y="121.1">-12V</text>
<text x="34" y="129.4">PJ301M-12</text>
<text x="42.2" y="131.9">J5</text>
<text x="60.9" y="130.8">100k</text>
<text x="61.7" y="128.2">R9</text>
<text x="90.1" y="129.2">GND</text>
<text x="133.3" y="131.7">GND</text>
<text x="147.3" y="131.6">100k</text>
<text x="147.5" y="129">RV4</text>
<text x="158.7" y="126.6">GND</text>
<text x="50.1" y="136.1">GND</text>
<text x="46.8" y="139.3">+12V</text>
<text x="75.2" y="143.5">R12</text>
<text x="54.7" y="144.8">R2</text>
<text x="54.8" y="147.4">10k</text>
<text x="61.2" y="149.8">R10</text>
<text x="74.9" y="146">100k</text>
<text x="107.3" y="147.4">Q4</text>
<text x="107.5" y="149.9">BC548</text>
<text x="117.7" y="144.2">R23</text>
<text x="117.7" y="146.7">10k</text>
<text x="47.3" y="153.7">RV2</text>
<text x="60.9" y="152.4">100k</text>
<text x="89.2" y="152.4">R15</text>
<text x="89.3" y="154.9">10k</text>
<text x="46.6" y="156.3">100k</text>
<text x="71.9" y="159.6">+</text>
<text x="84.9" y="161.5">+12V</text>
<text x="98" y="161.3">R16</text>
<text x="109.3" y="159.9">-12V</text>
<text x="117.7" y="158.8">R24</text>
<text x="117.7" y="161.3">4.7k</text>
<text x="50.7" y="164.1">GND</text>
<text x="66" y="165.3">GND</text>
<text x="74.3" y="162.2">TL074</text>
<text x="75.1" y="164.1">U1C</text>
<text x="85.4" y="166.4">RV6</text>
<text x="98.1" y="163.9">100k</text>
<text x="34.6" y="173">J1</text>
<text x="47.4" y="171.8">D1</text>
<text x="57.9" y="172.1">R4</text>
<text x="62.3" y="169.8">PWR_FLAG</text>
<text x="67.8" y="171.7">+12V</text>
<text x="85" y="173">GND</text>
<text x="85.7" y="169">10k</text>
<text x="31.1" y="175.5">IDC_02x05</text>
<text x="45.5" y="174.3">1N5819</text>
<text x="47.1" y="180">PWR_FLAG</text>
<text x="58.1" y="174.6">10</text>
<text x="77.4" y="180.1">C1</text>
<text x="77.6" y="182.7">47uF</text>
<text x="88.2" y="181">C3</text>
<text x="88.5" y="183.6">100nF</text>
<text x="99.6" y="181">C5</text>
<text x="99.9" y="183.6">100nF</text>
<text x="110.5" y="184.2" transform="rotate(-90 110.5 184.2)">V+</text>
<text x="114.6" y="185.5">U1E</text>
<text x="23.4" y="186.9">GND</text>
<text x="43.8" y="186.9">GND</text>
<text x="46.8" y="190.9">D2</text>
<text x="57.3" y="191.1">R3</text>
<text x="61.7" y="188.8">PWR_FLAG</text>
<text x="67.3" y="190.7">-12V</text>
<text x="77.4" y="189">C2</text>
<text x="77.6" y="191.6">47uF</text>
<text x="88.2" y="189.9">C4</text>
<text x="99.6" y="189.9">C6</text>
<text x="114.7" y="188">TL074</text>
<text x="44.8" y="193.4">1N5819</text>
<text x="57.4" y="193.6">10</text>
<text x="88.5" y="192.5">100nF</text>
<text x="99.9" y="192.5">100nF</text>
</g>
<g font-size="1.4" fill="#0000c2">
<text x="113" y="46.3">Diffamp</text>
<text x="142.9" y="57.8">Transistor adjust</text>
<text x="41.3" y="79.3">Offset</text>
<text x="79.4" y="99">enables close to 0V output</text>
<text x="113" y="121.9">Diffamp</text>
<text x="142.9" y="133.3">Transistor adjust</text>
<text x="41.3" y="154.9">Offset</text>
<text x="80.6" y="174.6">enables close to 0V output</text>
</g>
</svg>
